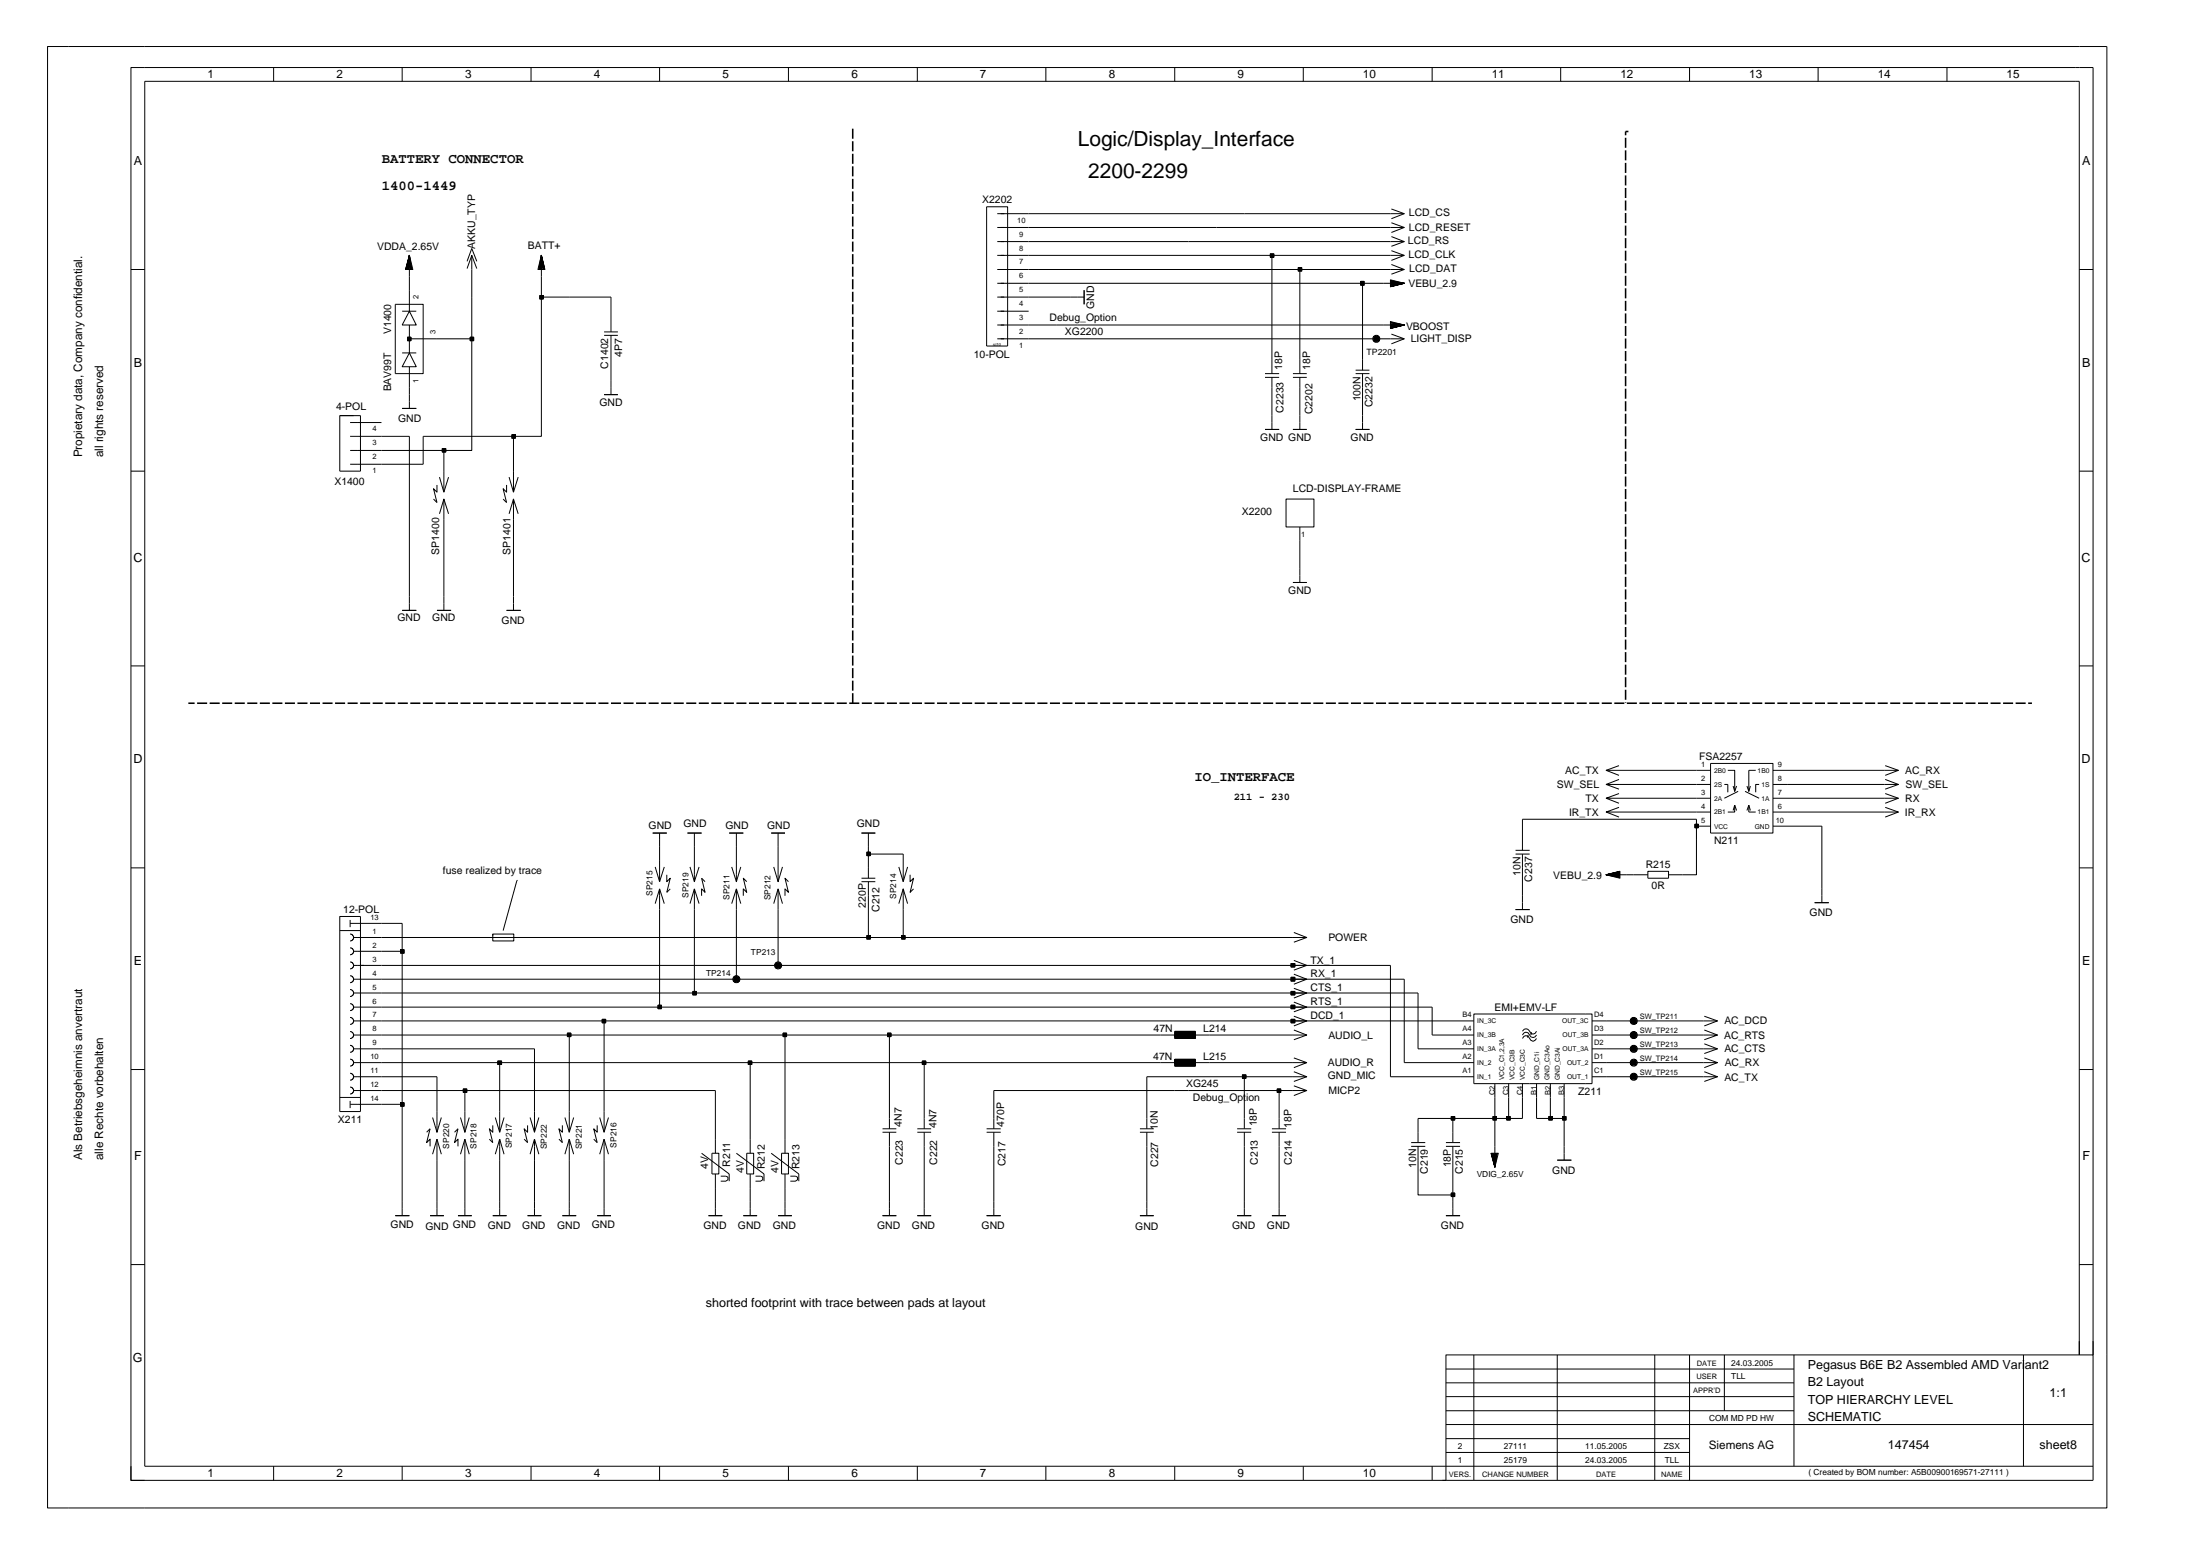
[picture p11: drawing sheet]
<svg xmlns="http://www.w3.org/2000/svg" width="594mm" height="420mm" viewBox="0 0 594 420" stroke-linecap="round" stroke-linejoin="round" font-family="sans-serif">
<g fill="none" stroke="#000" stroke-width=".27">
<path d="M12.8 12.6h556.1v394.5h-556.1zM73.9 18.2v3.8M108.6 18.2v3.8M143.4 18.2v3.8M178.1 18.2v3.8M212.9 18.2v3.8M247.7 18.2v3.8M282.4 18.2v3.8M317.2 18.2v3.8M351.9 18.2v3.8M386.7 18.2v3.8M421.4 18.2v3.8"/>
<path d="M456.2 18.2v3.8M491 18.2v3.8M525.8 18.2v3.8M266.4 55.8h5.7v37.6h-5.7zM269.3 57.7h109.9M375.7 56.4l3.5 1.3-3.5 1.3M35.4 72.8h3.7M109.5 72.8l1-3.9 1 3.9h-2l1-3.9-.7 3.9M110 72.8l.5-3.9-.4 3.9M110.3 72.8l.2-3.9v15.1M110.7 72.8l-.2-3.9 .4 3.9M111.1 72.8l-.6-3.9 .7 3.9"/>
<path d="M126.1 72.5l1.3-3.6 1.4 3.6M126.1 70.6l1.3-3.5 1.4 3.5M127.4 68.9v22.6M145.4 72.8l.8-3.9-.5 3.9M145.8 79.8h.9v.9h-.9zM145.9 72.8l.3-3.9-.2 3.9M146.4 72.8l-.2-3.9v11.3M146.6 72.8l-.4-3.9 .6 3.9M147 72.8l-.8-3.9 .9 3.9h-1.8l.9-3.9 .9 3.9M269.3 76.5h109.9l-3.7 .2M269.3 72.8h109.9M269.3 65.2h109.9"/>
<path d="M269.3 61.4h109.9M269.3 68.9h109.9M292.7 78.3v3.9M343 68.5h1v1h-1zM343.5 68.9v32M350.6 72.2h.9v1h-.9zM351 72.8v28.1M367.4 76h1v1h-1zM367.9 76.5v23.4M375.5 77.2l3.7-.7-3.7 .9v-1.8l3.7 .9-3.7 .9M375.5 76.8l3.7-.3-3.7 .6M375.5 76.1l3.7 .4-3.7-.2"/>
<path d="M375.5 75.7l3.7 .8-3.7-.6M375.7 63.9l3.5 1.3-3.5 1.3M375.7 71.4l3.5 1.4-3.5 1.2M375.7 60.1l3.5 1.3-3.5 1.4M375.7 67.7l3.5 1.2-3.5 1.4M561.5 72.8h3.7M106.7 82.2h7.6v18.7h-7.6zM108.6 95.3h3.8M108.6 84h3.8M110 91h1v1h-1zM110.5 95.3l1.9 3.7h-3.8zM110.5 84l1.9 3.7h-3.8z"/>
<path d="M110.5 87.7v7.6M110.5 99v11.3M110.5 91.5h16.9M127 91h.9v1h-.9zM127.4 91.5v30.1h-7.5M146.2 80.2v37.6h-7.5M146.2 80.2h18.8v9.4M163.1 89.6h3.8M163.1 90.5h3.8M165 90.5v16M269.3 87.7h109.9l-3.7 .2M269.3 91.5h109.9"/>
<path d="M269.3 84h8.5M269.3 80.2h23.4M366.1 99.9h3.7M371.2 91h1v1h-1zM371.5 91.1l.5 .2-.2 .5-.5-.2zM375.5 88.5l3.7-.8-3.7 1v-1.9l3.7 .9-3.7 1M375.5 88.2l3.7-.5-3.7 .6M375.5 87.4l3.7 .3-3.7-.1M375.5 87l3.7 .7-3.7-.5M375.7 90.2l3.5 1.3-3.5 1.3M91.8 112.2h5.5v15h-5.5zM94.5 117.8h16v47"/>
<path d="M94.5 114.1h8.5M108.6 110.3h3.8M138.2 117.4h1v.9h-1zM138.7 117.8h-24.4v7.5h-19.8M138.7 117.8v15.1M163.1 106.5h3.8M341.6 100.9h3.8M341.6 101.9h3.8M341.6 115.9h3.8M343.5 101.9v14M349.1 100.9h3.8M349.1 101.9h3.8"/>
<path d="M349.1 115.9h3.8M351 101.9v14M366.1 100.9h3.7M366.1 115.9h3.7M367.9 100.9v15M35.4 127.2h3.7M94.5 121.6h25.4M118 130.9v2l-.9-1 .9 3.8-.9-1M118.7 138.7l1.2-4 1.2 4M118.7 128.8l1.2 4.1M119.4 121.1h1v.9h-1zM119.9 121.6v11.3"/>
<path d="M119.9 134.7v30.1M121.1 128.8l-1.2 4.1M136.8 130.9v2l-.9-1 .9 3.8-.9-1M137.5 138.7l1.2-4 1.2 4M137.5 128.8l1.2 4.1M138.7 134.7v30.1M139.9 128.8l-1.2 4.1M347.3 134.7h7.5v7.6h-7.5zM561.5 127.2h3.7M349.1 157.3h3.8M351 142.3v15M35.4 179.8h3.7"/>
<path d="M108.6 164.8h3.8M118 164.8h3.8M136.8 164.8h3.8M561.5 179.8h3.7M433.7 208h28.2M433.7 211.8l3.5 1.2M433.7 219.2l3.5 1.4M433.7 215.5l3.5 1.4M437.2 210.4l-3.5 1.4h28.2M437.2 218l-3.5 1.2h28.2M437.2 214.2l-3.5 1.3h28.2M437.2 206.7l-3.5 1.3 3.5 1.3"/>
<path d="M461.9 206.1h16.9v18.8h-16.9zM465.6 211.8h1v2.1M466.6 208h1.8v5.6M468 212.2l.4 1.4 .5-1.4M468.4 217.4v1.8h-1.8M468.4 217.4l.5 1.4M468.4 217.4l-.4 1.4M469.4 213.6l-3.8 1.9M471.2 213.6l3.8 1.9M471.7 212.2l.5 1.4 .5-1.4M472.2 217.4v1.8h1.9M472.2 217.4l.5 1.4"/>
<path d="M472.2 217.4l-.5 1.4M474.1 208h-1.9v5.6M475 211.8h-.9v2.1M478.8 215.5h33.8M478.8 219.2h33.8M478.8 211.8h33.8M478.8 208h33.8M509.1 210.4l3.5 1.4-3.5 1.2M509.1 206.7l3.5 1.3-3.5 1.3M509.1 214.2l3.5 1.3-3.5 1.4M509.1 218l3.5 1.2-3.5 1.4M35.4 234.3h3.7"/>
<path d="M139.8 237.7h-.2l-3.7 13.5M176.2 224.9h3.9M176.9 234l1.2 4M178.1 224.9v13.1M178.1 240v31.9M178.1 240l1.3 4M178.1 240l-1.2 4M179.4 234l-1.3 4M180.1 236.2v1.8l.9-.9-.9 3.8 .9-.9M185.6 224.9h3.9M186.3 234l1.2 4 1.3-4M187.5 224.9v13.1"/>
<path d="M187.5 240v28.1M187.5 240l1.3 4M187.5 240l-1.2 4M190.4 238l-.9-.9 .9 3.8-.9-.9v1.8M196.9 224.9h3.8M197.6 234l1.3 4 1.1-4M198.9 224.9v13.1M198.9 240v24.4M198.9 240l1.1 4M198.9 240l-1.3 4M201.6 238l-.9-.9 .9 3.8-.9-.9v1.8M208.3 224.9h3.7"/>
<path d="M208.9 234l1.2 4 1.2-4M210.1 224.9v13.1M210.1 240v20.6M210.1 240l1.2 4M210.1 240l-1.2 4M212.9 238l-.9-.9 .9 3.8-.9-.9v1.8M232.6 238h3.8M232.6 237.1h3.8M232.6 224.9h3.8M234.1 230.1h.9v.9h-.9zM234.5 230.6h9.4v7.4M234.5 224.9v12.2"/>
<path d="M234.5 238v15.1M242.7 234l1.2 4M243.9 240v13.1M245.1 234l-1.2 4M245.8 236.2v1.8l.9-.9-.9 3.8 .9-.9M409.3 230.6h3.8M409.3 229.6h3.8M411.1 229.6v-8.4h47v15h-7.5M411.1 230.6v15M437.4 235.2l-3.7 1 3.7 .9v-1.9l-3.7 1 3.7-.8M437.4 235.7l-3.7 .5 3.7-.4M437.4 236l-3.7 .2h11.3"/>
<path d="M437.4 236.3l-3.7-.1 3.7 .4M437.4 236.8l-3.7-.6 3.7 .7M445 235.2h5.6v1.9h-5.6zM457.7 222.5h.9v1h-.9zM458.1 223h3.8M478.8 223h13.2v20.7M561.5 234.3h3.7M91.8 247.4h5.5v52.7h-5.5zM91.8 251.2h5.5M94.5 252.2l.6 .1 .4 .5-.1 .8-.9 .4M94.5 255.9l.6 .2 .4 .5-.1 .7-.9 .5M94.5 259.7l.6 .2 .4 .5-.1 .7-.9 .5"/>
<path d="M94.5 249.3h14.1v78.9M94.5 248.4v1.9M95.5 256.8h13.1M95.5 253.1h257.4M108.2 256.4h.9v.9h-.9zM133.1 252.2h5.6v1.8h-5.6zM133.1 252.2v.4M234.1 252.6h.9v.9h-.9zM242.7 244l1.2-4 1.2 4M243.5 252.6h.9v.9h-.9zM349.4 251.7l3.5 1.4-3.5 1.3M349.4 259.3l3.5 1.3"/>
<path d="M409.3 245.6h3.8M490 243.7h3.8M94.5 263.4l.6 .2 .4 .5-.1 .8-.9 .4M94.5 267.2l.6 .1 .4 .5-.1 .8-.9 .4M94.5 271l.6 .1 .4 .5-.1 .8-.9 .4M94.5 274.7l.6 .2 .4 .5-.1 .7-.9 .4M94.5 278.5l.6 .2 .4 .5-.1 .7-.9 .5M95.5 264.4h283.7v22.5h18.8M95.5 275.6h302.5M95.5 268.1h287.4v15.1h15.1M95.5 271.9h291.2v7.5h11.3M95.5 260.6h280v30.1h22.5"/>
<path d="M95.5 279.4h221.7M153.2 278.9h1v1h-1zM153.7 279.4v26.3M162.6 275.2h.9v.9h-.9zM163.1 275.6v30.1M177.7 271.4h.9v.9h-.9zM187.1 267.7h.9v.9h-.9zM198.3 263.8h1v1.1h-1zM198.5 264.2l.5-.2 .2 .5-.5 .2zM209.6 260.1h.9v1h-.9zM209.8 260.5l.5-.2 .2 .5-.6 .2zM211.5 278.9h.9v1h-.9z"/>
<path d="M212 279.4v31.9M239.7 278.9h.9v1h-.9zM240.2 279.4v25.3M317.2 278.4h5.6v2h-5.6zM317.2 278.7h5.6h-5.6M317.2 278.9h5.6h-5.6M317.2 279.2h5.6h-5.6M317.2 279.4h5.6h-5.6M317.2 278.5h5.6M317.2 278.6h5.6M317.2 278.8h5.6M317.2 279h5.6"/>
<path d="M317.2 279.1h5.6M317.2 279.3h5.6M317.2 279.5h5.6M317.2 279.7h5.6M317.2 279.8h5.6M317.2 279.9h5.6M322.8 279.6h-5.6h5.6M322.8 279.9h-5.6h5.6M322.8 279.4h30.1M348.6 275.2h1v.9h-1zM348.6 271.4h1v.9h-1zM348.6 267.7h1v.9h-1z"/>
<path d="M348.6 263.8h1v1.1h-1zM348.6 260.1h1v1h-1zM349.1 260.6h3.8l-3.5 1.3M349.1 264.4h3.8l-3.5 1.3M349.4 274.3l3.5 1.3-3.5 1.4M349.4 266.8l3.5 1.3-3.5 1.3M349.4 270.5l3.5 1.4-3.5 1.3M349.4 278.1l3.5 1.3-3.5 1.3M349.4 263l3.5 1.4M398 273.8h31.9v18.8h-31.9zM411.1 278.4l.4-.5a1.32 1.32 0 0 1 1.9 1.1l.6 .2 .5-.2 .4-.6M411.1 279.4l.4-.6 .5-.1 .6 .1 .8 1.1 .6 .2 .5-.2 .4-.5"/>
<path d="M412.6 279.4l-.1 .7M413.6 278.7l-.2 .7M429.9 279.4h33.9l-3.6 1.3M429.9 275.6h33.9M440.7 278.9h1v1h-1zM440.7 275.2h1v.9h-1zM440.8 279.3l.5-.2 .2 .5-.5 .2zM440.8 275.4l.5-.1 .2 .5-.5 .2zM460.2 274.3l3.6 1.3-3.6 1.4M460.2 278.1l3.6 1.3M35.4 288.7h3.7M91.8 296.3h5.5"/>
<path d="M94.5 282.2l.6 .2 .4 .5-.1 .8-.9 .4M94.5 285.9l.6 .2 .4 .5-.1 .8-.9 .4M94.5 289.8l.6 .1 .4 .5-.1 .8-.9 .4M94.5 293.5l.6 .2 .4 .5-.1 .7-.9 .4M94.5 298.1h14.1M94.5 297.2v2M95.5 286.9h221.7M95.5 283.2h48.8v22.5M95.5 294.4h97.7v16.9M95.5 290.7h22.5v15M108.2 297.7h.9v.9h-.9zM125.1 294h.9v.9h-.9z"/>
<path d="M125.5 294.4v11.3M134.4 286.5h1v.9h-1zM134.9 286.9v18.8M202.1 286.5h.9v.9h-.9zM202.6 286.9v24.4M249.1 286.5h.9v.9h-.9zM249.6 286.9v17.8M317.2 285.9h5.6v1.9h-5.6zM317.2 287.3h5.6h-5.6M317.2 287.6h5.6h-5.6M317.2 280.1h5.6M317.2 280.2h5.6"/>
<path d="M317.2 280.3h5.6M317.2 280h5.6M317.2 287.6h5.6M317.2 287.7h5.6M317.2 287.8h5.6M317.2 286h5.6M317.2 286.2h5.6M317.2 286.3h5.6M317.2 286.5h5.6M317.2 286.7h5.6M317.2 286.8h5.6M317.2 287h5.6"/>
<path d="M317.2 287.2h5.6M317.2 287.4h5.6M317.2 287.5h5.6M322.8 286.1h-5.6h5.6M322.8 286.4h-5.6h5.6M322.8 286.6h-5.6h5.6M322.8 286.9h-5.6h5.6M322.8 287.1h-5.6h5.6M322.8 286.9h30.1l-3.5 1.3M335.5 290.2h.9v.9h-.9zM336 290.7v14M344.9 294h.9v.9h-.9z"/>
<path d="M345.4 294.4v10.3M349.4 289.3l3.5 1.4-3.5 1.3M349.4 293.1l3.5 1.3-3.5 1.4M349.4 285.6l3.5 1.3M352.9 294.4h-84.5v10.3M352.9 290.7h-43.2v14M403.7 292.6v22.5l-.3-3.8M407.4 292.6v9.3M411.1 280.4l.4-.6 .5-.2 .6 .2 .8 1.1 .6 .2 .9-.7M411.1 292.6v9.3h-28.2v6.6M414.9 292.6v9.3h7.5M418.6 292.6v9.3"/>
<path d="M422.4 292.6v20.6M429.9 286.9h33.9M429.9 290.7h33.9M429.9 283.2h33.9M440.7 290.2h1v.9h-1zM440.7 286.5h1v.9h-1zM440.7 282.6h1v1h-1zM440.8 290.5l.5-.1 .2 .5-.5 .1zM440.8 286.7l.5-.2 .2 .5-.5 .2zM440.8 283l.5-.2 .2 .5-.5 .2zM460.2 285.6l3.6 1.3-3.6 1.3M460.2 289.3l3.6 1.4-3.6 1.3"/>
<path d="M460.2 281.8l3.6 1.4-3.6 1.2M561.5 288.7h3.7M115.2 305.7l.9-1-.9 3.8 .9-1v2M116.8 301.7l1.2 4 1.2-4M118 307.5v20.7M118 307.5l-1.2 4.1M118 307.5l1.2 4.1M122.7 305.7l1-1-1 3.8 1-1v2M124.3 301.7l1.2 4 1.2-4M125.5 307.5v20.7M125.5 307.5l-1.2 4.1M125.5 307.5l1.2 4.1"/>
<path d="M133.1 303.8v1.9l-1-1 1 3.8-1-1M133.7 301.7l1.2 4M134.9 307.5v20.7M134.9 307.5l-1.2 4.1M134.9 307.5l1.2 4.1M136.1 301.7l-1.2 4M142.5 303.8v1.9l-1-1 1 3.8-1-1M143.1 301.7l1.2 4M144.3 307.5v20.7M144.3 307.5l-1.2 4.1M144.3 307.5l1.2 4.1M145.5 301.7l-1.2 4"/>
<path d="M151.9 303.8v1.9l-1-1 1 3.8-1-1M152.5 301.7l1.2 4M153.7 307.5v20.7M153.7 307.5l-1.2 4.1M153.7 307.5l1.2 4.1M154.9 301.7l-1.2 4M161.3 303.8v1.9l-1-1 1 3.8-1-1M161.9 301.7l1.2 4M163.1 307.5l-1.2 4.1M163.1 307.5l1.2 4.1M163.1 307.5v20.7M164.3 301.7l-1.2 4"/>
<path d="M189.5 311.3l7.4 5.6v2M192.3 311.3h1.8v5.6h-1.8zM193.2 316.9v11.3M194.6 317.5h1.4l.6 .4v.6l-.6 .4h-1.4M198.9 311.3l7.4 5.6v2M201.6 311.3h1.9v5.6h-1.9zM202.6 316.9v11.3M204 317.5h1.4l.6 .4v.6l-.6 .4h-1.4M208.3 311.3l7.4 5.6v2M211 311.3h1.9v5.6h-1.9zM212 316.9v11.3M213.4 317.5h1.4l.6 .4v.6l-.6 .4h-1.4"/>
<path d="M238.3 305.7h3.7M238.3 304.7h3.7M240.2 305.7v22.5M247.7 305.7h3.7M247.7 304.7h3.7M249.6 305.7v22.5M266.4 305.7h3.8M266.4 304.7h3.8M268.4 305.7v22.5M307.8 305.7h3.7M307.8 304.7h3.7M309.7 305.7v22.5"/>
<path d="M334.1 305.7h3.8M334.1 304.7h3.8M336 305.7v22.5M343.5 305.7h3.8M343.5 304.7h3.8M345.4 305.7v22.5M381.1 309.5h3.8M381.1 308.5h3.8M382.9 309.5v13.1h9.4v5.6M390.5 309.5h3.8M390.5 308.5h3.8M391.9 301.4h.9v1h-.9z"/>
<path d="M392.3 301.9v6.6M392.3 309.5v13.1M402.6 311.3l1.1 3.8 .9-3.8h-2l1.1 3.8-.8-3.8M403.1 311.3l.6 3.8-.5-3.8M403.2 301.4h.9v1h-.9zM403.8 311.3l-.1 3.8 .3-3.8M404.2 311.3l-.5 3.8 .6-3.8M406.9 301.4h.9v1h-.9zM418.2 301.4h1v1h-1zM420.5 313.2h3.8M422 301.4h.9v1h-.9zM106.7 328.2h3.8"/>
<path d="M116.1 328.2h3.8M123.7 328.2h3.7M133.1 328.2h3.7M142.5 328.2h3.7M151.9 328.2h3.7M161.3 328.2h3.7M191.3 328.2h3.7M200.7 328.2h3.7M210.1 328.2h3.7M238.3 328.2h3.7M247.7 328.2h3.7M266.4 328.2h3.8"/>
<path d="M307.8 328.2h3.7M334.1 328.2h3.8M343.5 328.2h3.8M390.5 328.2h3.8M391.9 322.1h.9v.9h-.9zM35.4 341.4h3.7M561.5 341.4h3.7M390.5 377h93.9M390.5 373.3h93.9M390.5 369.6h93.9M398 365.8v33.9M420.5 365.8v33.9"/>
<path d="M446.8 365.8v33.9M456.2 365.8v33.9M465.6 365.8v15.1M484.4 365.8v30M546.4 365.8v30M561.5 365.8v-343.8h-522.4v373.8h526.1M565.2 365.8v-347.6h-529.8v381.5h3.7M35.4 395.8v3.9h3.7M39.1 399.7h526.1v-33.9h-174.7v33.9M73.9 395.8v3.9M108.6 395.8v3.9M143.4 395.8v3.9"/>
<path d="M178.1 395.8v3.9M212.9 395.8v3.9M247.7 395.8v3.9M282.4 395.8v3.9M317.2 395.8v3.9M351.9 395.8v3.9M386.7 395.8v3.9M390.5 392.1h65.7M390.5 388.4h65.7M390.5 384.6h174.7M390.5 380.9h93.9"/>
<circle cx="371.6" cy="91.5" r=".69"/>
<circle cx="371.7" cy="91.5" r=".17"/>
<circle cx="371.7" cy="91.5" r=".94"/>
<circle cx="371.7" cy="91.5" r=".51"/>
<circle cx="198.8" cy="264.4" r=".69"/>
<circle cx="198.9" cy="264.4" r=".17"/>
<circle cx="198.9" cy="264.4" r=".94"/>
<circle cx="198.9" cy="264.4" r=".51"/>
<circle cx="210.1" cy="260.6" r=".69"/>
<circle cx="210.1" cy="260.6" r=".17"/>
<circle cx="210.1" cy="260.6" r=".94"/>
<circle cx="210.2" cy="260.6" r=".51"/>
<circle cx="441.1" cy="279.4" r=".69"/>
<circle cx="441.1" cy="275.6" r=".69"/>
<circle cx="441.2" cy="279.4" r=".17"/>
<circle cx="441.2" cy="279.4" r=".94"/>
<circle cx="441.2" cy="275.6" r=".94"/>
<circle cx="441.2" cy="279.4" r=".51"/>
<circle cx="441.2" cy="275.6" r=".51"/>
<circle cx="441.1" cy="283.2" r=".69"/>
<circle cx="441.1" cy="290.7" r=".69"/>
<circle cx="441.1" cy="286.9" r=".69"/>
<circle cx="441.2" cy="286.9" r=".17"/>
<circle cx="441.2" cy="283.2" r=".17"/>
<circle cx="441.2" cy="290.7" r=".17"/>
<circle cx="441.2" cy="283.2" r=".94"/>
<circle cx="441.2" cy="290.7" r=".94"/>
<circle cx="441.2" cy="286.9" r=".94"/>
<circle cx="441.2" cy="286.9" r=".51"/>
<circle cx="441.2" cy="283.1" r=".51"/>
<circle cx="441.2" cy="290.7" r=".51"/>
</g>
<g fill="#000">
<path d="M343 68.5h1v1h-1z" fill-rule="evenodd"/>
<path d="M350.6 72.2h.9v1h-.9z" fill-rule="evenodd"/>
<path d="M367.4 76h1v1h-1z" fill-rule="evenodd"/>
<path d="M110 91h1v1h-1z" fill-rule="evenodd"/>
<path d="M127 91h.9v1h-.9z" fill-rule="evenodd"/>
<path d="M145.8 79.8h.9v.9h-.9z" fill-rule="evenodd"/>
<path d="M371.2 91h1v1h-1z" fill-rule="evenodd"/>
<path d="M138.2 117.4h1v.9h-1z" fill-rule="evenodd"/>
<path d="M119.4 121.1h1v.9h-1z" fill-rule="evenodd"/>
<path d="M234.1 230.1h.9v.9h-.9z" fill-rule="evenodd"/>
<path d="M457.7 222.5h.9v1h-.9z" fill-rule="evenodd"/>
<path d="M108.2 256.4h.9v.9h-.9z" fill-rule="evenodd"/>
<path d="M234.1 252.6h.9v.9h-.9z" fill-rule="evenodd"/>
<path d="M243.5 252.6h.9v.9h-.9z" fill-rule="evenodd"/>
<path d="M153.2 278.9h1v1h-1z" fill-rule="evenodd"/>
<path d="M162.6 275.2h.9v.9h-.9z" fill-rule="evenodd"/>
<path d="M177.7 271.4h.9v.9h-.9z" fill-rule="evenodd"/>
<path d="M187.1 267.7h.9v.9h-.9z" fill-rule="evenodd"/>
<path d="M198.3 263.8h1v1.1h-1z" fill-rule="evenodd"/>
<path d="M209.6 260.1h.9v1h-.9z" fill-rule="evenodd"/>
<path d="M211.5 278.9h.9v1h-.9z" fill-rule="evenodd"/>
<path d="M239.7 278.9h.9v1h-.9z" fill-rule="evenodd"/>
<path d="M348.6 275.2h1v.9h-1z" fill-rule="evenodd"/>
<path d="M348.6 271.4h1v.9h-1z" fill-rule="evenodd"/>
<path d="M348.6 267.7h1v.9h-1z" fill-rule="evenodd"/>
<path d="M348.6 263.8h1v1.1h-1z" fill-rule="evenodd"/>
<path d="M348.6 260.1h1v1h-1z" fill-rule="evenodd"/>
<path d="M440.7 278.9h1v1h-1z" fill-rule="evenodd"/>
<path d="M440.7 275.2h1v.9h-1z" fill-rule="evenodd"/>
<path d="M108.2 297.7h.9v.9h-.9z" fill-rule="evenodd"/>
<path d="M125.1 294h.9v.9h-.9z" fill-rule="evenodd"/>
<path d="M134.4 286.5h1v.9h-1z" fill-rule="evenodd"/>
<path d="M202.1 286.5h.9v.9h-.9z" fill-rule="evenodd"/>
<path d="M249.1 286.5h.9v.9h-.9z" fill-rule="evenodd"/>
<path d="M335.5 290.2h.9v.9h-.9z" fill-rule="evenodd"/>
<path d="M344.9 294h.9v.9h-.9z" fill-rule="evenodd"/>
<path d="M440.7 290.2h1v.9h-1z" fill-rule="evenodd"/>
<path d="M440.7 286.5h1v.9h-1z" fill-rule="evenodd"/>
<path d="M440.7 282.6h1v1h-1z" fill-rule="evenodd"/>
<path d="M391.9 301.4h.9v1h-.9z" fill-rule="evenodd"/>
<path d="M403.2 301.4h.9v1h-.9z" fill-rule="evenodd"/>
<path d="M406.9 301.4h.9v1h-.9z" fill-rule="evenodd"/>
<path d="M418.2 301.4h1v1h-1z" fill-rule="evenodd"/>
<path d="M422 301.4h.9v1h-.9z" fill-rule="evenodd"/>
<path d="M391.9 322.1h.9v.9h-.9z" fill-rule="evenodd"/>
</g>
<g fill="none" stroke="#000" stroke-width=".42">
<path d="M230.3 34.7v2.8M230.3 38.1v2.7M439 37.2v2.7M439.7 35.5h-.7v1M230.3 41.5v2.7M230.3 44.9v2.7M230.3 48.3v2.7M230.3 51.7v2.7M230.3 55.1v2.7M230.3 58.4v2.8M439 40.6v2.7M439 44v2.7"/>
<path d="M439 47.4v2.7M439 50.7v2.8M439 54.1v2.7M439 57.5v2.7M230.3 61.8v2.7M230.3 65.2v2.7M230.3 68.6v2.7M230.3 72v2.7M230.3 75.4v2.7M230.3 78.8v2.7M439 60.9v2.7M439 64.3v2.7"/>
<path d="M439 67.7v2.7M439 71.1v2.7M439 74.5v2.7M439 77.8v2.7M230.3 82.2v2.7M230.3 85.5v2.8M230.3 88.9v2.7M230.3 92.3v2.7M230.3 95.7v2.7M230.3 99.1v2.7M439 81.2v2.7M439 84.6v2.7"/>
<path d="M439 88v2.7M439 91.4v2.7M439 94.8v2.7M439 98.2v2.7M230.3 102.5v2.7M230.3 105.9v2.7M230.3 109.2v2.8M230.3 112.6v2.7M230.3 116v2.7M230.3 119.4v2.7M439 101.5v2.8M439 104.9v2.7"/>
<path d="M439 108.3v2.7M439 111.7v2.7M439 115.1v2.7M439 118.5v2.7M230.3 122.8v2.7M230.3 126.2v2.7M230.3 129.6v2.7M230.3 133v2.7M230.3 136.3v2.8M230.3 139.7v2.7M439 121.9v2.7M439 125.3v2.7"/>
<path d="M439 128.6v2.7M439 132v2.7M439 135.4v2.7M439 138.8v2.7M230.3 143.1v2.7M230.3 146.5v2.7M230.3 149.9v2.7M230.3 153.3v2.7M230.3 156.7v2.7M439 142.2v2.7M439 145.6v2.7M439 149v2.7"/>
<path d="M439 152.3v2.8M439 155.7v2.7M439 159.1v2.7M230.3 160v2.8M230.3 163.4v2.7M230.3 166.8v2.7M230.3 170.2v2.7M230.3 173.6v2.7M230.3 177v2.7M439 162.5v2.7M439 165.9v2.7M439 169.3v2.7"/>
<path d="M439 172.7v2.7M439 176.1v2.7M439 179.4v2.7M50.9 189.9h1.7M53.2 189.9h2.7M56.6 189.9h2.7M60 189.9h2.7M63.4 189.9h2.7M66.8 189.9h2.7M70.2 189.9h2.7M73.5 189.9h2.8M76.9 189.9h2.7"/>
<path d="M80.3 189.9h2.7M83.7 189.9h2.7M87.1 189.9h2.7M90.5 189.9h2.7M93.9 189.9h2.7M97.3 189.9h2.7M100.6 189.9h2.8M104 189.9h2.7M107.4 189.9h2.7M110.8 189.9h2.7M114.2 189.9h2.7M117.6 189.9h2.7"/>
<path d="M121 189.9h2.7M124.3 189.9h2.8M127.7 189.9h2.7M131.1 189.9h2.7M134.5 189.9h2.7M137.9 189.9h2.7M141.3 189.9h2.7M144.7 189.9h2.7M148.1 189.9h2.7M151.4 189.9h2.8M154.8 189.9h2.7M158.2 189.9h2.7"/>
<path d="M161.6 189.9h2.7M165 189.9h2.7M168.4 189.9h2.7M171.8 189.9h2.7M175.1 189.9h2.8M178.5 189.9h2.7M181.9 189.9h2.7M185.3 189.9h2.7M188.7 189.9h2.7M192.1 189.9h2.7M195.5 189.9h2.7M198.9 189.9h2.7"/>
<path d="M202.2 189.9h2.8M205.6 189.9h2.7M209 189.9h2.7M212.4 189.9h2.7M215.8 189.9h2.7M219.2 189.9h2.7M222.6 189.9h2.7M225.9 189.9h2.8M229.3 189.9h2.7M230.3 180.4v2.7M230.3 183.8v2.7M230.3 187.1v2.8"/>
<path d="M232.7 189.9h2.7M236.1 189.9h2.7M239.5 189.9h2.7M242.9 189.9h2.7M246.3 189.9h2.7M249.7 189.9h2.7M253 189.9h2.8M256.4 189.9h2.7M259.8 189.9h2.7M263.2 189.9h2.7M266.6 189.9h2.7M270 189.9h2.7"/>
<path d="M273.4 189.9h2.7M276.7 189.9h2.8M280.1 189.9h2.7M283.5 189.9h2.7M286.9 189.9h2.7M290.3 189.9h2.7M293.7 189.9h2.7M297.1 189.9h2.7M300.5 189.9h2.7M303.8 189.9h2.8M307.2 189.9h2.7M310.6 189.9h2.7"/>
<path d="M314 189.9h2.7M317.4 189.9h2.7M320.8 189.9h2.7M324.2 189.9h2.7M327.5 189.9h2.8M330.9 189.9h2.7M334.3 189.9h2.7M337.7 189.9h2.7M341.1 189.9h2.7M344.5 189.9h2.7M347.9 189.9h2.7M351.3 189.9h2.7"/>
<path d="M354.6 189.9h2.8M358 189.9h2.7M361.4 189.9h2.7M364.8 189.9h2.7M368.2 189.9h2.7M371.6 189.9h2.7M375 189.9h2.7M378.3 189.9h2.8M381.7 189.9h2.7M385.1 189.9h2.7M388.5 189.9h2.7M391.9 189.9h2.7"/>
<path d="M395.3 189.9h2.7M398.7 189.9h2.7M402.1 189.9h2.7M405.4 189.9h2.8M408.8 189.9h2.7M412.2 189.9h2.7M415.6 189.9h2.7M419 189.9h2.7M422.4 189.9h2.7M425.8 189.9h2.7M429.1 189.9h2.8M432.5 189.9h2.7"/>
<path d="M435.9 189.9h2.7M439 182.8v2.7M439 186.2v2.7M439 189.6v.2M439.3 189.9h2.7M442.7 189.9h2.7M446.1 189.9h2.7M449.5 189.9h2.7M452.9 189.9h2.7M456.2 189.9h2.7M459.6 189.9h2.7M463 189.9h2.7"/>
<path d="M466.4 189.9h2.7M469.8 189.9h2.7M473.2 189.9h2.7M476.6 189.9h2.7M479.9 189.9h2.8M483.3 189.9h2.7M486.7 189.9h2.7M490.1 189.9h2.7M493.5 189.9h2.7M496.9 189.9h2.7M500.3 189.9h2.7M503.7 189.9h2.7"/>
<path d="M507 189.9h2.7M510.4 189.9h2.7M513.8 189.9h2.7M517.2 189.9h2.7M520.6 189.9h2.7M524 189.9h2.7M527.4 189.9h2.7M530.7 189.9h2.8M534.1 189.9h2.7M537.5 189.9h2.7M540.9 189.9h2.7M544.3 189.9h2.7"/>
<path d="M547.7 189.9h1"/>
</g>
<g font-size="5.6">
<text x="291.1" y="39.5">Logic/Display_Interface</text>
<text x="293.8" y="47.9">2200-2299</text>
</g>
<g font-size="3.8">
<text x="103.1" y="43.9">BATTERY CONNECTOR</text>
<text x="103.1" y="51.2">1400-1449</text>
<text x="322.6" y="210.8">IO_INTERFACE</text>
</g>
<g font-size="3.4">
<text x="36.1" y="44.6">A</text>
<text x="562.2" y="44.6">A</text>
<text x="36.1" y="99">B</text>
<text x="562.2" y="99">B</text>
<text x="36" y="151.7">C</text>
<text x="562.1" y="151.7">C</text>
<text x="36" y="206.1">D</text>
<text x="562.1" y="206.1">D</text>
<text x="36.1" y="260.6">E</text>
<text x="562.2" y="260.6">E</text>
<text x="36.2" y="313.2">F</text>
<text x="562.3" y="313.2">F</text>
<text x="190.6" y="352.7">shorted footprint with trace between pads at layout</text>
<text x="35.9" y="367.7">G</text>
<text x="488.2" y="369.6">Pegasus B6E B2 Assembled AMD Variant2</text>
<text x="488.2" y="374.3">B2 Layout</text>
<text x="553.5" y="377">1:1</text>
<text x="488.2" y="383.7">SCHEMATIC</text>
<text x="488.2" y="379">TOP HIERARCHY LEVEL</text>
<text x="509.8" y="391.2">147454</text>
<text x="550.7" y="391.2">sheet8</text>
</g>
<g font-size="3.2">
<text x="56.1" y="21">1</text>
<text x="90.9" y="21">2</text>
<text x="125.6" y="21">3</text>
<text x="160.4" y="21">4</text>
<text x="195.1" y="21">5</text>
<text x="229.9" y="21">6</text>
<text x="264.6" y="21">7</text>
<text x="299.4" y="21">8</text>
<text x="334.2" y="21">9</text>
<text x="368" y="21">10</text>
<text x="402.8" y="21">11</text>
<text x="437.6" y="21">12</text>
<text x="472.4" y="21">13</text>
<text x="507.1" y="21">14</text>
<text x="541.9" y="21">15</text>
<text x="22.2" y="123.5" transform="rotate(-90 22.2 123.5)">Propietary data, Company confidential.</text>
<text x="27.8" y="123.5" transform="rotate(-90 27.8 123.5)">all rights reserved</text>
<text x="22.2" y="313.2" transform="rotate(-90 22.2 313.2)">Als Betriebsgeheimnis anvertraut</text>
<text x="27.8" y="313.2" transform="rotate(-90 27.8 313.2)">alle Rechte vorbehalten</text>
<text x="461.4" y="391.2">Siemens AG</text>
<text x="56.1" y="398.7">1</text>
<text x="90.9" y="398.7">2</text>
<text x="125.6" y="398.7">3</text>
<text x="160.4" y="398.7">4</text>
<text x="195.1" y="398.7">5</text>
<text x="229.9" y="398.7">6</text>
<text x="264.6" y="398.7">7</text>
<text x="299.4" y="398.7">8</text>
<text x="334.2" y="398.7">9</text>
<text x="368" y="398.7">10</text>
</g>
<g font-size="2.8">
<text x="265.2" y="54.9">X2202</text>
<text x="380.5" y="58.4">LCD_CS</text>
<text x="380.2" y="66">LCD_RS</text>
<text x="380.5" y="62.4">LCD_RESET</text>
<text x="101.8" y="67.5">VDDA_2.65V</text>
<text x="128.3" y="67.2" transform="rotate(-90 128.3 67.2)">AKKU_TYP</text>
<text x="142.5" y="67.2">BATT+</text>
<text x="380.4" y="69.6">LCD_CLK</text>
<text x="380.3" y="77.6">VEBU_2.9</text>
<text x="380.5" y="73.5">LCD_DAT</text>
<text x="295.5" y="83.3" transform="rotate(-90 295.5 83.3)">GND</text>
<text x="283.4" y="86.7">Debug_Option</text>
<text x="379.7" y="89">VBOOST</text>
<text x="105.7" y="90.2" transform="rotate(-90 105.7 90.2)">V1400</text>
<text x="287.6" y="90.5">XG2200</text>
<text x="381" y="92.4">LIGHT_DISP</text>
<text x="164.2" y="99.5" transform="rotate(-90 164.2 99.5)">C1402</text>
<text x="168" y="96.4" transform="rotate(-90 168 96.4)">4P7</text>
<text x="262.9" y="96.6">10-POL</text>
<text x="346.2" y="99.8" transform="rotate(-90 346.2 99.8)">18P</text>
<text x="353.7" y="99.8" transform="rotate(-90 353.7 99.8)">18P</text>
<text x="105.7" y="105.7" transform="rotate(-90 105.7 105.7)">BAV99T</text>
<text x="90.7" y="110.6">4-POL</text>
<text x="107.5" y="113.9">GND</text>
<text x="161.9" y="109.5">GND</text>
<text x="346.6" y="111.4" transform="rotate(-90 346.6 111.4)">C2233</text>
<text x="354.4" y="111.9" transform="rotate(-90 354.4 111.9)">C2202</text>
<text x="367.3" y="108.4" transform="rotate(-90 367.3 108.4)">100N</text>
<text x="370.6" y="109.9" transform="rotate(-90 370.6 109.9)">C2232</text>
<text x="340.3" y="118.9">GND GND</text>
<text x="364.7" y="118.9">GND</text>
<text x="90.3" y="131">X1400</text>
<text x="349.1" y="132.9">LCD-DISPLAY-FRAME</text>
<text x="335.3" y="139.1">X2200</text>
<text x="118.6" y="149.7" transform="rotate(-90 118.6 149.7)">SP1400</text>
<text x="137.8" y="149.7" transform="rotate(-90 137.8 149.7)">SP1401</text>
<text x="347.9" y="160.2">GND</text>
<text x="107.3" y="167.8">GND</text>
<text x="116.7" y="167.8">GND</text>
<text x="135.4" y="168.5">GND</text>
<text x="422.7" y="209.1">AC_TX</text>
<text x="458.8" y="205.3">FSA2257</text>
<text x="514.5" y="208.9">AC_RX</text>
<text x="420.4" y="212.8">SW_SEL</text>
<text x="514.6" y="212.7">SW_SEL</text>
<text x="333.1" y="216.1">211 - 230</text>
<text x="423.7" y="220.3">IR_TX</text>
<text x="428.2" y="216.6">TX</text>
<text x="514.4" y="220.3">IR_RX</text>
<text x="514.5" y="216.4">RX</text>
<text x="175.1" y="223.7">GND</text>
<text x="184.5" y="223.3">GND</text>
<text x="195.9" y="223.7">GND</text>
<text x="207.2" y="223.7">GND</text>
<text x="231.4" y="223.2">GND</text>
<text x="462.8" y="227.9">N211</text>
<text x="119.6" y="236.1">fuse realized by trace</text>
<text x="410.6" y="236.4" transform="rotate(-90 410.6 236.4)">10N</text>
<text x="413.8" y="238" transform="rotate(-90 413.8 238)">C237</text>
<text x="419.4" y="237.2">VEBU_2.9</text>
<text x="444.4" y="234.3">R215</text>
<text x="446" y="240">0R</text>
<text x="233.8" y="245" transform="rotate(-90 233.8 245)">220P</text>
<text x="92.7" y="246.5">12-POL</text>
<text x="237.5" y="246.2" transform="rotate(-90 237.5 246.2)">C212</text>
<text x="407.9" y="249.2">GND</text>
<text x="488.7" y="247.4">GND</text>
<text x="358.7" y="254">POWER</text>
<text x="353.9" y="260.1">TX_1</text>
<text x="353.9" y="263.8">RX_1</text>
<text x="353.9" y="267.7">CTS_1</text>
<text x="353.9" y="275.2">DCD_1</text>
<text x="353.9" y="271.4">RTS_1</text>
<text x="403.5" y="272.9">EMI+EMV-LF</text>
<text x="311.5" y="278.7">47N</text>
<text x="324.9" y="278.6">L214</text>
<text x="358.7" y="280.4">AUDIO_L</text>
<text x="465.6" y="280.5">AC_RTS</text>
<text x="465.6" y="276.6">AC_DCD</text>
<text x="311.4" y="286">47N</text>
<text x="324.9" y="286.3">L215</text>
<text x="358.5" y="287.9">AUDIO_R</text>
<text x="465.6" y="284.1">AC_CTS</text>
<text x="465.7" y="287.8">AC_RX</text>
<text x="320.3" y="293.5">XG245</text>
<text x="358.5" y="291.3">GND_MIC</text>
<text x="465.6" y="291.7">AC_TX</text>
<text x="322.1" y="297.1">Debug_Option</text>
<text x="358.7" y="295.4">MICP2</text>
<text x="426.2" y="295.5">Z211</text>
<text x="91.3" y="303.1">X211</text>
<text x="243.5" y="304.2" transform="rotate(-90 243.5 304.2)">4N7</text>
<text x="252.9" y="304.5" transform="rotate(-90 252.9 304.5)">4N7</text>
<text x="271.2" y="304.2" transform="rotate(-90 271.2 304.2)">470P</text>
<text x="312.6" y="305" transform="rotate(-90 312.6 305)">10N</text>
<text x="339.4" y="304.1" transform="rotate(-90 339.4 304.1)">18P</text>
<text x="348.8" y="304.5" transform="rotate(-90 348.8 304.5)">18P</text>
<text x="191.3" y="315.7" transform="rotate(-90 191.3 315.7)">4V</text>
<text x="197.2" y="315" transform="rotate(-90 197.2 315)">R211</text>
<text x="200.8" y="316.7" transform="rotate(-90 200.8 316.7)">4V</text>
<text x="206.5" y="315.6" transform="rotate(-90 206.5 315.6)">R212</text>
<text x="210.2" y="316.7" transform="rotate(-90 210.2 316.7)">4V</text>
<text x="215.9" y="315.6" transform="rotate(-90 215.9 315.6)">R213</text>
<text x="243.8" y="314.5" transform="rotate(-90 243.8 314.5)">C223</text>
<text x="253" y="314.5" transform="rotate(-90 253 314.5)">C222</text>
<text x="271.5" y="314.8" transform="rotate(-90 271.5 314.8)">C217</text>
<text x="312.8" y="315" transform="rotate(-90 312.8 315)">C227</text>
<text x="339.7" y="314.5" transform="rotate(-90 339.7 314.5)">C213</text>
<text x="348.9" y="314.5" transform="rotate(-90 348.9 314.5)">C214</text>
<text x="382.4" y="315.3" transform="rotate(-90 382.4 315.3)">10N</text>
<text x="385.6" y="316.9" transform="rotate(-90 385.6 316.9)">C219</text>
<text x="391.8" y="315.2" transform="rotate(-90 391.8 315.2)">18P</text>
<text x="395" y="316.9" transform="rotate(-90 395 316.9)">C215</text>
<text x="419.2" y="316.9">GND</text>
<text x="105.5" y="331.4">GND</text>
<text x="114.9" y="332">GND GND</text>
<text x="131.7" y="331.9">GND</text>
<text x="141" y="331.9">GND</text>
<text x="150.4" y="331.9">GND</text>
<text x="159.8" y="331.4">GND</text>
<text x="190" y="331.9">GND</text>
<text x="199.3" y="331.9">GND</text>
<text x="208.7" y="331.9">GND</text>
<text x="236.9" y="331.9">GND</text>
<text x="246.3" y="331.9">GND</text>
<text x="265.1" y="331.9">GND</text>
<text x="306.6" y="332">GND</text>
<text x="332.7" y="331.9">GND</text>
<text x="342.1" y="331.9">GND</text>
<text x="389.1" y="331.9">GND</text>
</g>
<g font-size="2.3">
<text x="369" y="95.9">TP2201</text>
<text x="176.2" y="241.8" transform="rotate(-90 176.2 241.8)">SP215</text>
<text x="185.9" y="242.3" transform="rotate(-90 185.9 242.3)">SP219</text>
<text x="197" y="242.9" transform="rotate(-90 197 242.9)">SP211</text>
<text x="208.1" y="243" transform="rotate(-90 208.1 243)">SP212</text>
<text x="242" y="242.7" transform="rotate(-90 242 242.7)">SP214</text>
<text x="202.8" y="257.9">TP213</text>
<text x="190.7" y="263.4">TP214</text>
<text x="121.3" y="310.1" transform="rotate(-90 121.3 310.1)">SP220</text>
<text x="128.7" y="310.1" transform="rotate(-90 128.7 310.1)">SP218</text>
<text x="138.2" y="310" transform="rotate(-90 138.2 310)">SP217</text>
<text x="147.7" y="310.2" transform="rotate(-90 147.7 310.2)">SP222</text>
<text x="157.1" y="310.2" transform="rotate(-90 157.1 310.2)">SP221</text>
<text x="166.5" y="309.8" transform="rotate(-90 166.5 309.8)">SP216</text>
<text x="398.8" y="317.8">VDIG_2.65V</text>
<text x="467.5" y="368.7">24.03.2005</text>
<text x="467.5" y="372.4">TLL</text>
<text x="461.5" y="383.7">COM MD PD HW</text>
<text x="393.6" y="391.2">2</text>
<text x="393.6" y="394.9">1</text>
<text x="406.1" y="391.2">27111</text>
<text x="406.1" y="394.9">25179</text>
<text x="428.1" y="391.2">11.05.2005</text>
<text x="428.1" y="394.9">24.03.2005</text>
<text x="449.3" y="391.2">ZSX</text>
<text x="449.6" y="394.9">TLL</text>
<text x="488.4" y="398.2">( Created by BOM number: A5B00900169571-27111 )</text>
</g>
<g font-size="2">
<text x="274.7" y="60.1">10</text>
<text x="275.3" y="63.9">9</text>
<text x="275.3" y="71.4">7</text>
<text x="275.3" y="67.6">8</text>
<text x="275.3" y="75.2">6</text>
<text x="113" y="80.8" transform="rotate(-90 113 80.8)">2</text>
<text x="275.3" y="78.9">5</text>
<text x="275.3" y="82.6">4</text>
<text x="275.3" y="86.4">3</text>
<text x="117.6" y="90.2" transform="rotate(-90 117.6 90.2)">3</text>
<text x="275.3" y="94">1</text>
<text x="275.3" y="90.2">2</text>
<text x="113" y="103.4" transform="rotate(-90 113 103.4)">1</text>
<text x="100.6" y="116.5">4</text>
<text x="100.6" y="124">2</text>
<text x="100.6" y="120.2">3</text>
<text x="100.6" y="127.7">1</text>
<text x="351.4" y="145.1">1</text>
<text x="459.4" y="207">1</text>
<text x="480.1" y="207">9</text>
<text x="459.4" y="214.6">3</text>
<text x="459.4" y="210.8">2</text>
<text x="480.1" y="214.6">7</text>
<text x="480.1" y="210.8">8</text>
<text x="459.4" y="218.3">4</text>
<text x="480.1" y="218.3">6</text>
<text x="459.4" y="222.1">5</text>
<text x="479.5" y="222.1">10</text>
<text x="100" y="248.4">13</text>
<text x="100.6" y="255.9">2</text>
<text x="100.6" y="252.2">1</text>
<text x="100.6" y="259.7">3</text>
<text x="100.6" y="263.4">4</text>
<text x="100.6" y="267.2">5</text>
<text x="100.6" y="271">6</text>
<text x="100.6" y="274.7">7</text>
<text x="394.9" y="274.7">B4</text>
<text x="430.5" y="274.7">D4</text>
<text x="442.8" y="275.2">SW_TP211</text>
<text x="100.6" y="278.4">8</text>
<text x="394.9" y="278.4">A4</text>
<text x="430.5" y="278.4">D3</text>
<text x="442.8" y="279">SW_TP212</text>
<text x="100" y="285.9">10</text>
<text x="100.6" y="282.2">9</text>
<text x="394.9" y="285.9">A2</text>
<text x="394.9" y="282.2">A3</text>
<text x="430.5" y="285.9">D1</text>
<text x="430.5" y="282.2">D2</text>
<text x="442.8" y="286.4">SW_TP214</text>
<text x="442.8" y="282.7">SW_TP213</text>
<text x="100" y="289.8">11</text>
<text x="100" y="293.5">12</text>
<text x="394.9" y="289.8">A1</text>
<text x="430.5" y="289.8">C1</text>
<text x="442.8" y="290.2">SW_TP215</text>
<text x="100" y="297.2">14</text>
<text x="403.7" y="295.7" transform="rotate(-90 403.7 295.7)">C2</text>
<text x="407.4" y="295.7" transform="rotate(-90 407.4 295.7)">C3</text>
<text x="411.1" y="295.7" transform="rotate(-90 411.1 295.7)">C4</text>
<text x="414.9" y="295.7" transform="rotate(-90 414.9 295.7)">B1</text>
<text x="418.6" y="295.7" transform="rotate(-90 418.6 295.7)">B2</text>
<text x="422.4" y="295.7" transform="rotate(-90 422.4 295.7)">B3</text>
<text x="458.2" y="368.7">DATE</text>
<text x="457.2" y="376.1">APPR’D</text>
<text x="458.1" y="372.4">USER</text>
<text x="391.2" y="398.7">VERS.</text>
<text x="400.2" y="398.7">CHANGE NUMBER</text>
<text x="431" y="398.7">DATE</text>
<text x="448.6" y="398.7">NAME</text>
</g>
<g font-size="1.8">
<text x="462.8" y="208.6">2B0</text>
<text x="474.6" y="208.6">1B0</text>
<text x="462.8" y="212.4">2S</text>
<text x="475.6" y="212.4">1S</text>
<text x="462.8" y="219.9">2B1</text>
<text x="462.8" y="216.2">2A</text>
<text x="474.6" y="219.9">1B1</text>
<text x="475.6" y="216.2">1A</text>
<text x="462.8" y="223.7">VCC</text>
<text x="473.8" y="223.7">GND</text>
<text x="398.9" y="280.1">IN_3B</text>
<text x="398.9" y="276.3">IN_3C</text>
<text x="421.9" y="276.3">OUT_3C</text>
<text x="422" y="280.1">OUT_3B</text>
<text x="398.9" y="287.5">IN_2</text>
<text x="398.9" y="283.8">IN_3A</text>
<text x="422" y="283.8">OUT_3A</text>
<text x="423.2" y="287.5">OUT_2</text>
<text x="398.9" y="291.3">IN_1</text>
<text x="406.2" y="291.6" transform="rotate(-90 406.2 291.6)">VCC_C1,2,3A</text>
<text x="409" y="291.6" transform="rotate(-90 409 291.6)">VCC_C3B</text>
<text x="411.8" y="291.6" transform="rotate(-90 411.8 291.6)">VCC_C3C</text>
<text x="415.6" y="291.6" transform="rotate(-90 415.6 291.6)">GND_C1i</text>
<text x="418.4" y="291.6" transform="rotate(-90 418.4 291.6)">GND_C3Ao</text>
<text x="421.2" y="291.6" transform="rotate(-90 421.2 291.6)">GND_C3Ai</text>
<text x="423.2" y="291.3">OUT_1</text>
</g>
<g font-size="1.7">
<text x="440.6" y="275.6">-</text>
<text x="440.6" y="279.4">-</text>
<text x="440.6" y="286.9">-</text>
<text x="440.6" y="283.2">-</text>
<text x="440.6" y="290.7">-</text>
</g>
<text font-size="1.1" x="268.2" y="93.3">st10</text>
</svg>
